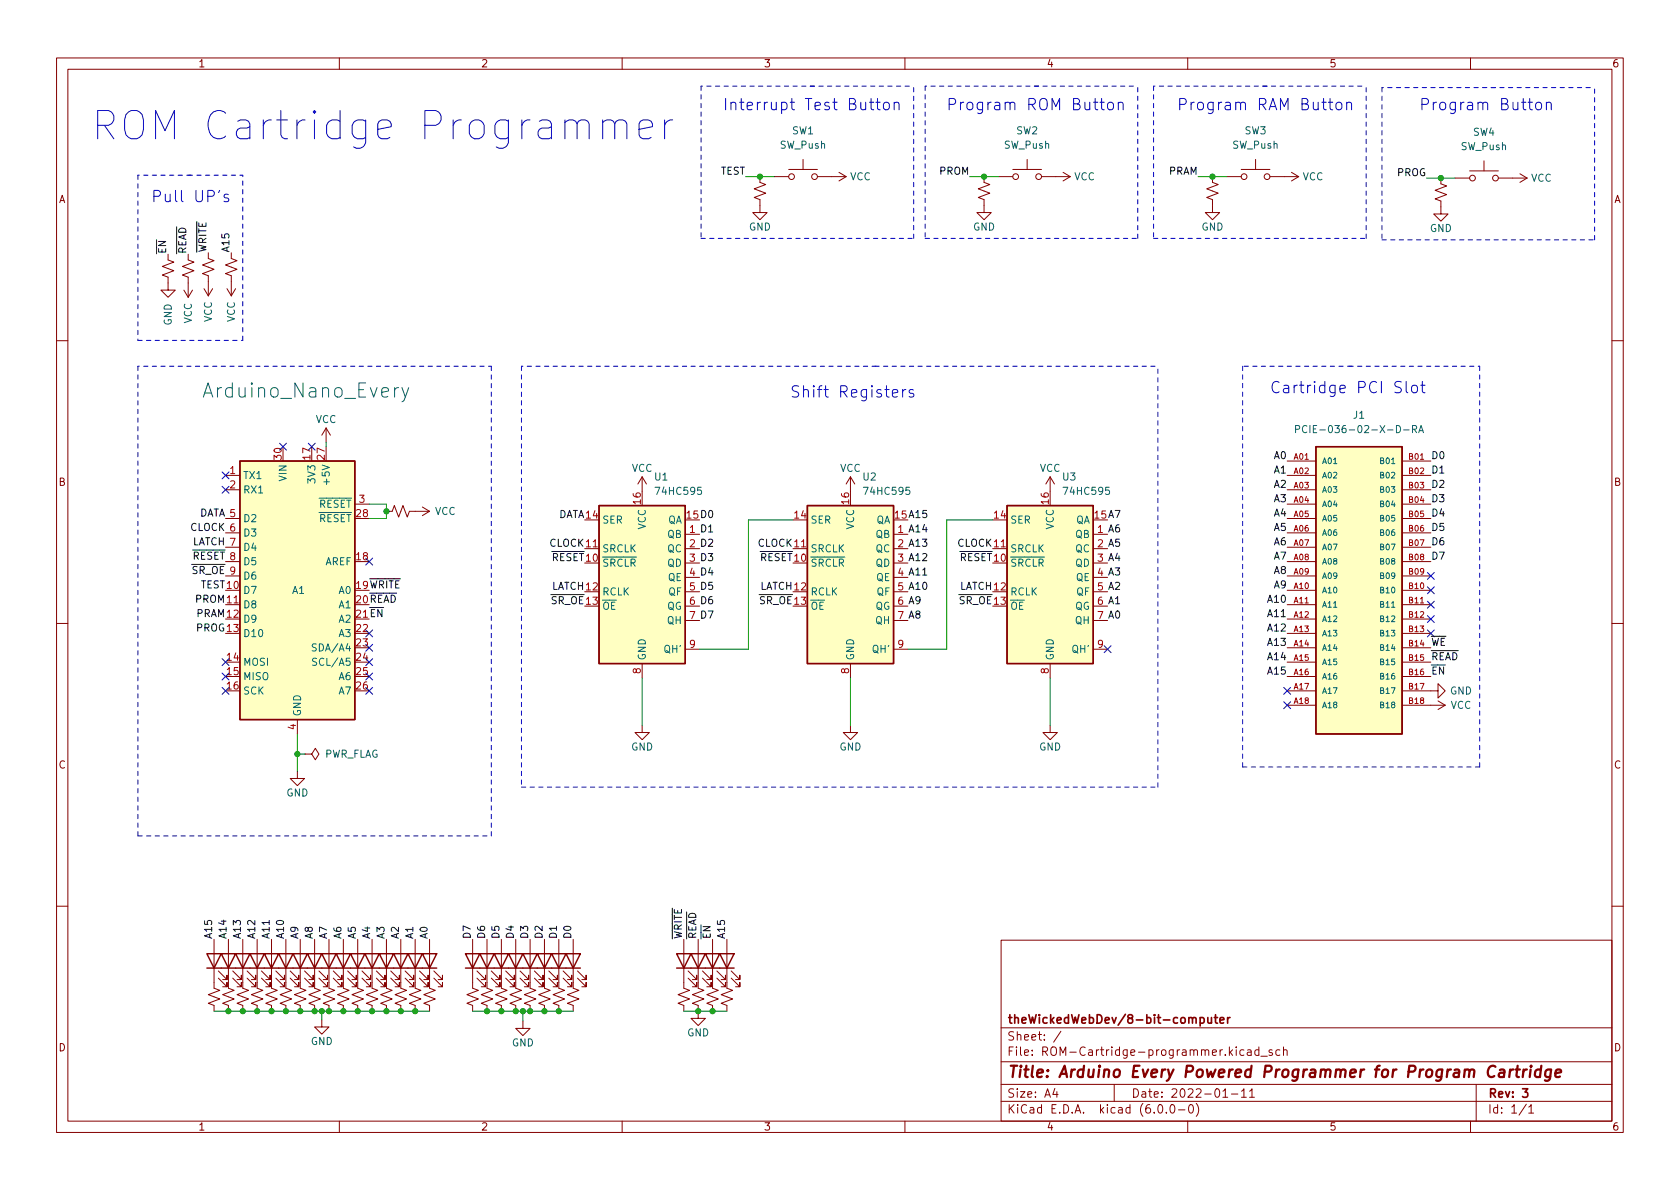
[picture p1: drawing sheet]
<svg xmlns="http://www.w3.org/2000/svg" width="297mm" height="210mm" viewBox="0 0 297 210" stroke-linecap="round" stroke-linejoin="round" font-family="sans-serif">
<g fill="none" stroke="#840000" stroke-width=".18">
<path d="M10 10.2h277v190.1h-277zM12 12.2h273v186.1h-273zM60 10.2v2M110 10.2v2M160 10.2v2M210 10.2v2M260 10.2v2M134.4 31.2v1.1l1 .3-2.1 .8 2.1 .8-2.1 .7 1.1 .4v2.3h1.2l-1.2 1.3-1.3-1.3h1.3M136.9 31.2h2.5M139.4 30h5.1M142 28.2v1.8M144.5 31.2h5.1"/>
<path d="M148.3 30.5l1.3 .7M149.6 31.2l-1.3 .8M174 31.2v1.1l1 .3-2 .8 2 .8-2 .7 1 .4v2.3h1.3l-1.3 1.3-1.3-1.3h1.3M176.5 31.2h2.6M179.1 30h5M181.6 28.2v1.8M184.1 31.2h5.1M188 30.5l1.2 .7M189.2 31.2l-1.2 .8M214.4 31.2v1.1l1 .3-2 .8 2 .8-2 .7 1 .4v2.3h1.2l-1.2 1.3-1.3-1.3h1.3M216.9 31.2h2.6M219.5 30h5"/>
<path d="M222 28.2v1.8M224.5 31.2h5.1M228.3 30.5l1.3 .7M229.6 31.2l-1.3 .8M254.8 31.5v1l1 .4-2.1 .7 2.1 .8-2.1 .8 1.1 .4v2.2h1.2l-1.2 1.3-1.3-1.3h1.3M257.3 31.5h2.5M259.8 30.2h5.1M262.4 28.4v1.8M264.9 31.5h5.1M268.7 30.7l1.3 .8M270 31.5l-1.3 .8M29.7 45v1l1 .3-2 .8 2 .8-2 .7 1 .4v2.3h1.3l-1.3 1.3-1.3-1.3h1.3"/>
<path d="M32.5 51.3l.8 1.3M33.3 45v1l1 .3-2 .8 2 .8-2 .7 1 .4v3.6M34 51.3l-.7 1.3M36.1 51l.7 1.3M36.8 44.7v1l1 .4-2 .8 2 .7-2 .8 1 .4v3.5M37.6 51l-.8 1.3M40.1 51l.8 1.3M40.9 44.7v1l1 .4-2 .8 2 .7-2 .8 1 .4v3.5M41.7 51l-.8 1.3M10 60.2h2M57.7 75.7l-.8 1.3M57.7 75.7v2.5"/>
<path d="M57.7 75.7l.7 1.3M285 60.2h2M39.9 84.1h2.5M39.9 86.6h2.5M39.9 91.7h2.5M39.9 94.2h2.5M39.9 96.8h2.5M39.9 99.3h2.5M62.7 89.1h2.6M68.3 90.4h1l.4-1 .8 2 .7-2 .8 2 .4-1h3.5M74.7 89.7l1.2 .7M75.9 90.4l-1.2 .8"/>
<path d="M103.4 97h2.5M113.5 84.3l-.7 1.3M113.5 84.3v2.6M113.5 84.3l.8 1.3M121.2 94.5h2.5M121.2 97h2.5M121.2 99.6h2.5M140.2 97h2.5M150.4 84.3l-.8 1.3M150.4 84.3v2.6M150.4 84.3l.7 1.3M158 94.5h2.5"/>
<path d="M158 97h2.5M158 99.6h2.5M175.5 97h2.6M185.7 84.3l-.8 1.3M185.7 84.3v2.6M185.7 84.3l.7 1.3M193.3 94.5h2.5M193.3 97h2.5M193.3 99.6h2.5M227.6 84.1h5.1M227.6 86.6h5.1M227.6 89.1h5.1"/>
<path d="M227.6 91.7h5.1M227.6 94.2h5.1M227.6 96.8h5.1M227.6 99.3h5.1M227.6 81.5h5.1M247.9 84.1h5.1M247.9 86.6h5.1M247.9 89.1h5.1M247.9 91.7h5.1M247.9 94.2h5.1M247.9 96.8h5.1M247.9 99.3h5.1"/>
<path d="M247.9 81.5h5.1M10 110.2h2M39.9 106.9h2.5M39.9 101.8h2.5M113.5 117.3v2.6M121.2 102.1h2.5M121.2 104.6h2.5M121.2 107.2h2.5M121.2 109.7h2.5M121.2 114.8h2.5M150.4 117.3v2.6M158 102.1h2.5"/>
<path d="M158 104.6h2.5M158 107.2h2.5M158 109.7h2.5M158 114.8h2.5M185.7 117.3v2.6M193.3 102.1h2.5M193.3 104.6h2.5M193.3 107.2h2.5M193.3 109.7h2.5M193.3 114.8h2.5M227.6 106.9h5.1M227.6 101.8h5.1"/>
<path d="M227.6 104.4h5.1M227.6 109.5h5.1M227.6 112h5.1M227.6 114.5h5.1M227.6 117.1h5.1M227.6 119.6h5.1M247.9 106.9h5.1M247.9 101.8h5.1M247.9 104.4h5.1M247.9 109.5h5.1M247.9 112h5.1M247.9 114.5h5.1"/>
<path d="M247.9 117.1h5.1M247.9 119.6h5.1M285 110.2h2M52.6 136.4v1.3h1.2l-1.2 1.2-1.3-1.2h1.3M52.6 127.2v2.6M53.8 133.3h1.3l.7-1 .6 1-.6 1.1-.7-1.1M53.8 133.3h.1M113.5 128.3v1.2h1.3l-1.3 1.3-1.2-1.3h1.2M150.4 128.3v1.2h1.2l-1.2 1.3-1.3-1.3h1.3M185.7 128.3v1.2h1.2l-1.2 1.3-1.3-1.3h1.3M227.6 124.7h5.1M227.6 122.2h5.1"/>
<path d="M247.9 122.2h6.4v-1.3l1.2 1.3-1.2 1.2v-1.2M247.9 124.7h7.6M254.3 123.9l1.2 .8M255.5 124.7l-1.2 .8M10 160.2h2M37.8 166.1v8.6l1.1 .4-2.1 .8 2.1 .8-2.1 .7 1 .4v1M38.6 173l1.5 1.5v-.8v.8h-.7M38.6 171.7l1.5 1.5v-.7v.7h-.7M40.4 166.1v8.6l1 .4-2 .8 2 .8-2 .7 1 .4v1M41.1 173l1.6 1.5v-.8v.8h-.8M41.1 171.7l1.6 1.5v-.7v.7h-.8M42.9 166.1v8.6l1 .4-2 .8 2 .8-2 .7 1 .4v1"/>
<path d="M43.7 173l1.5 1.5v-.8v.8h-.8M43.7 171.7l1.5 1.5v-.7v.7h-.8M45.5 166.1v8.6l1 .4-2.1 .8 2.1 .8-2.1 .7 1.1 .4v1M46.2 173l1.6 1.5v-.8v.8h-.8M46.2 171.7l1.6 1.5v-.7v.7h-.8M48 166.1v8.6l1 .4-2 .8 2 .8-2 .7 1 .4v1M48.8 173l1.5 1.5v-.8v.8h-.8M48.8 171.7l1.5 1.5v-.7v.7h-.8M50.5 166.1v8.6l1.1 .4-2.1 .8 2.1 .8-2.1 .7 1 .4v1M51.3 173l1.5 1.5v-.8v.8h-.7M51.3 171.7l1.5 1.5v-.7v.7h-.7M53.1 166.1v8.6l1 .4-2 .8 2 .8-2 .7 1 .4v1"/>
<path d="M53.8 173l1.6 1.5v-.8v.8h-.8M53.8 171.7l1.6 1.5v-.7v.7h-.8M55.6 166.1v8.6l1 .4-2 .8 2 .8-2 .7 1 .4v1M56.4 173l1.5 1.5v-.8v.8h-.8M56.4 171.7l1.5 1.5v-.7v.7h-.8M58.2 166.1v8.6l1 .4-2.1 .8 2.1 .8-2.1 .7 1.1 .4v1M58.9 173l1.6 1.5v-.8v.8h-.8M58.9 171.7l1.6 1.5v-.7v.7h-.8M60.7 166.1v8.6l1 .4-2 .8 2 .8-2 .7 1 .4v1M61.5 173l1.5 1.5v-.8v.8h-.8M61.5 171.7l1.5 1.5v-.7v.7h-.8M63.2 166.1v8.6l1.1 .4-2.1 .8 2.1 .8-2.1 .7 1 .4v1"/>
<path d="M64 173l1.5 1.5v-.8v.8h-.7M64 171.7l1.5 1.5v-.7v.7h-.7M65.8 166.1v8.6l1 .4-2 .8 2 .8-2 .7 1 .4v1M66.5 173l1.6 1.5v-.8v.8h-.8M66.5 171.7l1.6 1.5v-.7v.7h-.8M68.3 166.1v8.6l1 .4-2 .8 2 .8-2 .7 1 .4v1M69.1 173l1.5 1.5v-.8v.8h-.8M69.1 171.7l1.5 1.5v-.7v.7h-.8M70.9 166.1v8.6l1 .4-2.1 .8 2.1 .8-2.1 .7 1.1 .4v1M71.6 173l1.6 1.5v-.8v.8h-.8M71.6 171.7l1.6 1.5v-.7v.7h-.8M73.4 166.1v8.6l1 .4-2 .8 2 .8-2 .7 1 .4v1"/>
<path d="M74.2 173l1.5 1.5v-.8v.8h-.8M74.2 171.7l1.5 1.5v-.7v.7h-.8M75.9 166.1v8.6l1.1 .4-2.1 .8 2.1 .8-2.1 .7 1 .4v1M76.7 173l1.5 1.5v-.8v.8h-.7M76.7 171.7l1.5 1.5v-.7v.7h-.7M83.6 166.1v8.6l1 .4-2.1 .8 2.1 .8-2.1 .7 1.1 .4v1M84.3 173l1.6 1.5v-.8v.8h-.8M84.3 171.7l1.6 1.5v-.7v.7h-.8M86.1 166.1v8.6l1 .4-2 .8 2 .8-2 .7 1 .4v1M86.9 173l1.5 1.5v-.8v.8h-.8M86.9 171.7l1.5 1.5v-.7v.7h-.8M88.6 166.1v8.6l1.1 .4-2.1 .8 2.1 .8-2.1 .7 1 .4v1"/>
<path d="M89.4 173l1.5 1.5v-.8v.8h-.7M89.4 171.7l1.5 1.5v-.7v.7h-.7M91.2 166.1v8.6l1 .4-2 .8 2 .8-2 .7 1 .4v1M91.9 173l1.6 1.5v-.8v.8h-.8M91.9 171.7l1.6 1.5v-.7v.7h-.8M93.7 166.1v8.6l1 .4-2 .8 2 .8-2 .7 1 .4v1M94.5 173l1.5 1.5v-.8v.8h-.8M94.5 171.7l1.5 1.5v-.7v.7h-.8M96.3 166.1v8.6l1 .4-2.1 .8 2.1 .8-2.1 .7 1.1 .4v1M97 173l1.6 1.5v-.8v.8h-.8M97 171.7l1.6 1.5v-.7v.7h-.8M98.8 166.1v8.6l1 .4-2 .8 2 .8-2 .7 1 .4v1"/>
<path d="M99.6 173l1.5 1.5v-.8v.8h-.8M99.6 171.7l1.5 1.5v-.7v.7h-.8M101.3 166.1v8.6l1.1 .4-2.1 .8 2.1 .8-2.1 .7 1 .4v1M102.1 173l1.5 1.5v-.8v.8h-.7M102.1 171.7l1.5 1.5v-.7v.7h-.7M120.9 166.1v8.6l1 .4-2 .8 2 .8-2 .7 1 .4v1M121.7 173l1.5 1.5v-.8v.8h-.8M121.7 171.7l1.5 1.5v-.7v.7h-.8M123.4 166.1v8.6l1.1 .4-2.1 .8 2.1 .8-2.1 .7 1 .4v2.3h1.3l-1.3 1.3-1.2-1.3h1.2M124.2 173l1.5 1.5v-.8v.8h-.7M124.2 171.7l1.5 1.5v-.7v.7h-.7M126 166.1v8.6l1 .4-2 .8 2 .8-2 .7 1 .4v1"/>
<path d="M126.7 173l1.6 1.5v-.8v.8h-.8M126.7 171.7l1.6 1.5v-.7v.7h-.8M128.5 166.1v8.6l1 .4-2 .8 2 .8-2 .7 1 .4v1M129.3 173l1.5 1.5v-.8v.8h-.8M129.3 171.7l1.5 1.5v-.7v.7h-.8M177 166.3h108v32h-108zM285 160.2h2M56.9 180.3v1.3h1.3l-1.3 1.3-1.3-1.3h1.3M60 198.3v2M92.5 180.6v1.3h1.2l-1.2 1.2-1.3-1.2h1.3M110 198.3v2M160 198.3v2"/>
<path d="M177 194.8h108M177 191.8h108M177 187.8h108M177 181.8h108M186.5 192.5l-.4 1h1M186.9 193v1M187.6 182.4l-1.3 1.9M197 191.8v3M204.9 195.4l.2-.1a.81 .81 0 0 1 .6 .7 .81 .81 0 0 1-.3 .8h-.2a.81 .81 0 0 1-.6-.6 .81 .81 0 0 1 .3-.8zM206.2 196.7v.1M207.1 195.4l.1-.1a.81 .81 0 0 1 .6 .7 .81 .81 0 0 1-.3 .8h-.1a.81 .81 0 0 1-.6-.6 .81 .81 0 0 1 .3-.8zM208.4 196.3h1.1"/>
<path d="M210 198.3v2M210.4 195.4l.1-.1a.81 .81 0 0 1 .6 .7 .81 .81 0 0 1-.3 .8h-.2a.81 .81 0 0 1-.5-.6 .81 .81 0 0 1 .3-.8zM211.5 195.1a1.72 1.72 0 0 1 0 2.3M216.2 193l.4-.5v1.5M216.2 194h.9M217.7 193.5h1.2M219.5 193l.4-.5v1.5M219.5 194h.9M219.9 185.7l-.4-.1-.3 .3v.4l.2 .3h.5M220.6 185.7h.5l.1 .9M220.9 193l.5-.5v1.5M220.9 194h.9"/>
<path d="M221.2 186l-.5 .1a.29 .29 0 0 0-.2 .2 .29 .29 0 0 0 .2 .3h.5M222.6 185.7l-.5-.1-.2 .3v.4l.1 .3h.6M222.6 185.1v1.5M222.9 186.8h1.2M224.9 185.7l-.3-.1-.2 .2v.3l.5 .1v.4h-.5M226.3 185.7l-.4-.1-.3 .3v.4l.1 .3h.6M226.9 185.8l.2-.2 .4 .1 .1 .9M226.9 185.1v1.5M260 198.3v2M261 191.8v6.5M269.9 195.3l-1.3 1.9M270.3 195.8l.4-.5v1.5"/>
<path d="M270.3 196.8h.9"/>
<circle cx="140" cy="31.2" r=".51"/>
<circle cx="144" cy="31.2" r=".51"/>
<circle cx="179.6" cy="31.2" r=".51"/>
<circle cx="183.6" cy="31.2" r=".51"/>
<circle cx="220" cy="31.2" r=".51"/>
<circle cx="224" cy="31.2" r=".51"/>
<circle cx="260.3" cy="31.5" r=".51"/>
<circle cx="264.4" cy="31.5" r=".51"/>
</g>
<path d="M213.6 179.9v1h.4l.2-.1M214.2 179.9v1M214.7 179.9h.6M214.9 179.4v1.3l.4 .2M217.1 179.9v1M217.5 179.9l-.3 .1-.1 .2M212.2 180l.4-.1 .3 .3v.4l-.1 .3h-.6M215.7 180.4l.7-.1-.1-.3-.4-.1-.2 .2 .1 .8h.5M269.2 192.5h.9l-.5 .6 .5 .1v.7l-.3 .1h-.4l-.2-.1" fill="none" stroke="#840000" stroke-width=".3"/>
<g fill="none" stroke="#840000" stroke-width=".4">
<path d="M265.2 189.2l.2-.1 .6 .1-.1 1.3M266 189.6l-.7 .1a.4 .4 0 0 0-.3 .3 .4 .4 0 0 0 .2 .5l.7-.1M267 189.1l-.2 1.4M267.6 189.1l-.4 .1-.2 .3M268 189.1h.7M268.3 188.5l-.2 1.7 .1 .2 .4 .1M269.4 189.1l-.2 1.4M270 189.1l-.4 .1-.3 .3M270.6 189.1l-.1 1.4M270.7 188.5l-.1 .1 .1 .1 .1-.1-.1-.1v.2M272.4 189.2a.66 .66 0 0 0-1 .3v.6l.1 .3 .2 .1 .6-.1M272.5 188.5l-.2 2"/>
<path d="M274.2 189.2a.66 .66 0 0 0-.9 .3l-.1 .6 .1 .3 .2 .1 .6-.1M274.3 189.1l-.3 1.6a.6 .6 0 0 1-.8 .3M275 189.8l1-.2v-.4l-.2-.1-.6 .1-.2 1 .2 .3 .6-.1"/>
</g>
<g fill="none" stroke="#840000" stroke-width=".25">
<path d="M232.7 79h15.2v50.8h-15.2zM42.4 81.5h20.3v45.7h-20.3zM105.9 89.4h15.3v27.9h-15.3zM142.7 89.4h15.3v27.9h-15.3zM178.1 89.4h15.2v27.9h-15.2zM36.6 168.7h2.5l-1.3 2.5zM36.6 171.2h40.6M39.1 168.7h2.6l-1.3 2.5zM41.7 168.7h2.5l-1.3 2.5zM44.2 168.7h2.5l-1.2 2.5zM46.7 168.7h2.6l-1.3 2.5zM49.3 168.7h2.5l-1.3 2.5z"/>
<path d="M51.8 168.7h2.6l-1.3 2.5zM54.4 168.7h2.5l-1.3 2.5zM56.9 168.7h2.5l-1.2 2.5zM59.4 168.7h2.6l-1.3 2.5zM62 168.7h2.5l-1.3 2.5zM64.5 168.7h2.6l-1.3 2.5zM67.1 168.7h2.5l-1.3 2.5zM69.6 168.7h2.5l-1.2 2.5zM72.1 168.7h2.6l-1.3 2.5zM74.7 168.7h2.5l-1.3 2.5zM82.3 168.7h2.5l-1.2 2.5zM82.3 171.2h20.3"/>
<path d="M84.8 168.7h2.6l-1.3 2.5zM87.4 168.7h2.5l-1.3 2.5zM89.9 168.7h2.6l-1.3 2.5zM92.5 168.7h2.5l-1.3 2.5zM95 168.7h2.5l-1.2 2.5zM97.5 168.7h2.6l-1.3 2.5zM100.1 168.7h2.5l-1.3 2.5zM119.6 168.7h2.6l-1.3 2.5zM119.6 171.2h10.2M122.2 168.7h2.5l-1.3 2.5zM124.7 168.7h2.6l-1.3 2.5zM127.3 168.7h2.5l-1.3 2.5z"/>
</g>
<g fill="#ffffc2" stroke="#ffffc2" stroke-width=".18">
<path d="M42.4 81.5h20.3v45.7h-20.3z"/>
<path d="M232.7 79h15.2v50.8h-15.2z"/>
<path d="M178.1 89.4h15.2v27.9h-15.2z"/>
<path d="M142.7 89.4h15.3v27.9h-15.3z"/>
<path d="M105.9 89.4h15.3v27.9h-15.3z"/>
</g>
<path d="M71.1 68.5l.6 1.7M72.3 68.5l-.9 2.3-.3 .2M229.1 75.9l.6-.1 .1-.1-.1-.3-.6-.2v1.3M231.1 75.4a.6 .6 0 0 0-.9 .4 .6 .6 0 0 0 .6 .7l.3-.1M249.7 75.9l.7-.1 .1-.1-.1-.3-.7-.2v1.3M250.1 75.9l.4 .6M250.8 76.5l.5-1.3 .4 1.3M251 76.2h.6M55.9 113.9h-.5l-.1 .1v.3l.5 .3 .1 .3-.2 .2h-.5M56 116.5l-.5-.1-.2 .1v.4l.6 .2 .1 .3-.3 .3-.4-.1" fill="none" stroke="#006464" stroke-width=".18"/>
<g fill="none" stroke="#0000c2" stroke-width=".18">
<path d="M128.3 17.4v2M129.2 18.3a.5 .5 0 0 1 .9 .1v1M129.2 18.1v1.3M130.8 18.1h.7M131.1 17.4v1.7l.1 .2 .3 .1M158.1 18.3a.5 .5 0 0 1 .9 .1v1M158.1 18.1v1.3M167.8 18.5h.8a.54 .54 0 0 0 .4-.6 .54 .54 0 0 0-.4-.5h-.8v2M169.8 18.1v1.3M170.4 18.1a.51 .51 0 0 0-.6 .4M197.7 18.3a.5 .5 0 0 1 .9 .1v1M208.6 18.5h.8a.54 .54 0 0 0 .4-.6 .54 .54 0 0 0-.4-.5h-.8v2"/>
<path d="M238.1 18.3a.5 .5 0 0 1 .9 .1v1M251.4 18.5h.8a.54 .54 0 0 0 .4-.6 .54 .54 0 0 0-.4-.5h-.8v2M273.4 18.3a.5 .5 0 0 1 .9 .1v1M38.8 33.7l-.1 .4M40.4 34.4l-.5-.1-.3 .3 .1 .3 .7 .2 .1 .2-.1 .3-.2 .1-.6-.1M106.6 21.7a1.24 1.24 0 0 1 2.1 .2v2.6M106.6 21.2v3.3M108.7 21.9l.2-.5 .5-.2h.7l.5 .2 .2 .5v2.6M113 22.9l2.4-.5v-.5l-.3-.5-.5-.2h-.9l-.5 .2-.2 .5v1.9l.2 .5 .5 .2h.9l.5-.2M117.5 21.2v3.3M118.9 21.2a1.28 1.28 0 0 0-1.4 1M141.2 68.3l-.7-.1a.49 .49 0 0 0-.4 .5 .49 .49 0 0 0 .4 .5 .73 .73 0 0 1 .7 .4 .51 .51 0 0 1-.4 .6l-.7-.1"/>
<path d="M161.5 69l-.5-.1-.3 .3 .1 .3 .7 .1 .1 .2-.1 .3-.2 .1-.6-.1M226.1 67.6a.8 .8 0 0 0-.9 0 .8 .8 0 0 0-.3 1 .75 .75 0 0 0 .4 .8 .75 .75 0 0 0 .8-.1M227 68.2l.2-.1 .6 .1 .1 1.3M227.9 68.6l-.7 .1a.39 .39 0 0 0-.3 .4 .39 .39 0 0 0 .3 .4l.7-.1M251.2 68.1h.8M251.5 67.5v1.7l.1 .2 .4 .1"/>
</g>
<g fill="none" stroke="#0000c2" stroke-width=".18" stroke-dasharray=".8 .8">
<path d="M124 15.2v27M143.3 15.2h18.2M144 15.2h-20M163.6 15.2v27M182.9 15.2h18.3M183.6 15.2h-20M204 15.2v27M223.3 15.2h18.3M224 15.2h-20M244.3 15.5v26.9M263.7 15.5h18.2M264.4 15.5h-20.1"/>
<path d="M24.4 31v29.2M33.3 31h9.6M33.8 31h-9.4M124 42.2h37.5M161.5 42.2v-27M163.6 42.2h37.6M201.2 42.2v-27M204 42.2h37.6M241.6 42.2v-27M244.3 42.4h37.6M281.9 42.4v-26.9M24.4 60.2h18.5"/>
<path d="M24.4 64.8v83M42.9 60.2v-29.2M55.9 64.8h31M56.6 64.8h-32.2M92.2 64.8v74.4M154.7 64.8h50M154.9 64.8h-62.7M219.7 64.8v70.8M238.5 64.8h23.1M239 64.8h-19.3M92.2 139.2h112.5M204.7 139.2v-74.4"/>
<path d="M219.7 135.6h41.9M261.6 135.6v-70.8M24.4 147.8h62.5M86.9 147.8v-83"/>
</g>
<g fill="none" stroke="#009600" stroke-width=".18">
<path d="M131.8 31.2h5.1M171.4 31.2h5.1M211.8 31.2h5.1M252.2 31.5h5.1M57.7 78.2v.8M65.3 89.1h3v2.6h-3M140.2 91.9h-7.9v22.9h-8.6M175.5 91.9h-8.1v22.9h-6.9M113.5 119.9v8.4M150.4 119.9v8.4M185.7 119.9v8.4M52.6 129.8v6.6"/>
<path d="M52.6 133.3h1.2M37.8 178.8h38.1M56.9 178.8v1.5M83.6 178.8h17.7M92.5 178.8v1.8M120.9 178.8h7.6"/>
</g>
<g fill="none" stroke="#000084" stroke-width=".18">
<path d="M49.4 78.4l1.2 1.2M50.6 78.4l-1.2 1.2M54.5 78.4l1.2 1.2M55.7 78.4l-1.2 1.2M39.3 86l1.2 1.2M39.3 83.5l1.2 1.2M40.5 86l-1.2 1.2M40.5 83.5l-1.2 1.2M64.7 98.7l1.2 1.2M65.9 98.7l-1.2 1.2M39.3 116.5l1.2 1.2M39.3 119l1.2 1.2"/>
<path d="M40.5 116.5l-1.2 1.2M40.5 119l-1.2 1.2M64.7 119l1.2 1.2M64.7 116.5l1.2 1.2M64.7 113.9l1.2 1.3M64.7 111.4l1.2 1.2M65.9 119l-1.2 1.2M65.9 116.5l-1.2 1.2M65.9 113.9l-1.2 1.3M65.9 111.4l-1.2 1.2M195.2 114.2l1.2 1.2M196.4 114.2l-1.2 1.2"/>
<path d="M252.4 106.3l1.2 1.2M252.4 111.4l1.2 1.2M252.4 108.9l1.2 1.2M252.4 103.8l1.2 1.2M252.4 101.2l1.2 1.3M253.6 106.3l-1.2 1.2M253.6 111.4l-1.2 1.2M253.6 108.9l-1.2 1.2M253.6 103.8l-1.2 1.2M253.6 101.2l-1.2 1.3M39.3 121.6l1.2 1.2M40.5 121.6l-1.2 1.2"/>
<path d="M64.7 121.6l1.2 1.2M65.9 121.6l-1.2 1.2M227 121.6l1.2 1.2M227 124.1l1.2 1.2M228.2 121.6l-1.2 1.2M228.2 124.1l-1.2 1.2"/>
</g>
<g fill="#009600" stroke="#009600" stroke-width=".18">
<circle cx="134.4" cy="31.2" r=".46"/>
<circle cx="174" cy="31.2" r=".46"/>
<circle cx="214.4" cy="31.2" r=".46"/>
<circle cx="254.8" cy="31.5" r=".46"/>
<circle cx="93.7" cy="178.8" r=".46"/>
<circle cx="92.5" cy="178.8" r=".46"/>
<circle cx="91.2" cy="178.8" r=".46"/>
<circle cx="73.4" cy="178.8" r=".46"/>
<circle cx="88.6" cy="178.8" r=".46"/>
<circle cx="86.1" cy="178.8" r=".46"/>
<circle cx="98.8" cy="178.8" r=".46"/>
<circle cx="123.4" cy="178.8" r=".46"/>
<circle cx="96.3" cy="178.8" r=".46"/>
<circle cx="126" cy="178.8" r=".46"/>
<circle cx="65.8" cy="178.8" r=".46"/>
<circle cx="68.3" cy="178.8" r=".46"/>
<circle cx="60.7" cy="178.8" r=".46"/>
<circle cx="63.2" cy="178.8" r=".46"/>
<circle cx="70.9" cy="178.8" r=".46"/>
<circle cx="52.6" cy="133.3" r=".46"/>
<circle cx="68.3" cy="90.4" r=".46"/>
<circle cx="55.6" cy="178.8" r=".46"/>
<circle cx="53.1" cy="178.8" r=".46"/>
<circle cx="56.9" cy="178.8" r=".46"/>
<circle cx="48" cy="178.8" r=".46"/>
<circle cx="45.5" cy="178.8" r=".46"/>
<circle cx="42.9" cy="178.8" r=".46"/>
<circle cx="40.4" cy="178.8" r=".46"/>
<circle cx="58.2" cy="178.8" r=".46"/>
<circle cx="50.5" cy="178.8" r=".46"/>
</g>
<text font-size="7" fill="#0000c2" x="16" y="24.8">ROM Cartridge Programmer</text>
<text font-size="3.5" fill="#006464" x="36.5" y="70.3">Arduino_Nano_Every</text>
<g font-size="2.8" fill="#0000c2">
<text x="131.8" y="19.5">Interrupt Test Button</text>
<text x="170.7" y="19.5">Program ROM Button</text>
<text x="211.2" y="19.5">Program RAM Button</text>
<text x="253.6" y="19.5">Program Button</text>
<text x="26.7" y="35.8">Pull UP's</text>
<text x="142.4" y="70.3">Shift Registers</text>
<text x="228.4" y="69.5">Cartridge PCI Slot</text>
</g>
<text font-size="2.8" fill="#840000" x="178" y="190.6">Title: Arduino Every Powered Programmer for Program Cartridge</text>
<g font-size="2.1" fill="#840000">
<text x="178" y="184">Sheet: /</text>
<text x="178" y="181">theWickedWebDev/8-bit-computer</text>
<text x="178" y="186.7">File: ROM-Cartridge-programmer.kicad_sch</text>
<text x="178" y="196.9">KiCad E.D.A. kicad (6.0.0-0)</text>
<text x="178" y="194.1">Size: A4</text>
<text x="200" y="194.1">Date: 2022-01-11</text>
<text x="263" y="194.1">Rev: 3</text>
<text x="263" y="196.9">Id: 1/1</text>
</g>
<g font-size="1.8" fill="#840000">
<text x="35" y="11.9">1</text>
<text x="85" y="11.9">2</text>
<text x="135" y="11.9">3</text>
<text x="185" y="11.9">4</text>
<text x="235" y="11.9">5</text>
<text x="285" y="11.9">6</text>
<text x="10.3" y="35.9">A</text>
<text x="285.3" y="35.9">A</text>
<text x="10.3" y="85.9">B</text>
<text x="285.3" y="85.9">B</text>
<text x="10.3" y="135.9">C</text>
<text x="285.3" y="135.9">C</text>
<text x="10.3" y="185.9">D</text>
<text x="285.3" y="185.9">D</text>
<text x="35" y="199.9">1</text>
<text x="85" y="199.9">2</text>
<text x="135" y="199.9">3</text>
<text x="185" y="199.9">4</text>
<text x="235" y="199.9">5</text>
<text x="285" y="199.9">6</text>
</g>
<g font-size="1.8" fill="#006464">
<text x="140.1" y="23.7">SW1</text>
<text x="179.7" y="23.7">SW2</text>
<text x="220.1" y="23.7">SW3</text>
<text x="260.5" y="24">SW4</text>
<text x="137.9" y="26.3">SW_Push</text>
<text x="177.5" y="26.3">SW_Push</text>
<text x="217.9" y="26.3">SW_Push</text>
<text x="258.3" y="26.5">SW_Push</text>
<text x="150.3" y="31.9">VCC</text>
<text x="189.9" y="31.9">VCC</text>
<text x="230.3" y="31.9">VCC</text>
<text x="270.7" y="32.1">VCC</text>
<text x="132.4" y="40.8">GND</text>
<text x="172" y="40.8">GND</text>
<text x="212.4" y="40.8">GND</text>
<text x="252.8" y="41">GND</text>
<text x="30.4" y="57.6" transform="rotate(-90 30.4 57.6)">GND</text>
<text x="33.9" y="57.2" transform="rotate(-90 33.9 57.2)">VCC</text>
<text x="37.5" y="57" transform="rotate(-90 37.5 57)">VCC</text>
<text x="41.5" y="57" transform="rotate(-90 41.5 57)">VCC</text>
<text x="55.8" y="74.8">VCC</text>
<text x="231.8" y="76.6">PCIE-036-02-X-D-RA</text>
<text x="239.3" y="74">J1</text>
<text x="111.7" y="83.4">VCC</text>
<text x="148.5" y="83.4">VCC</text>
<text x="183.8" y="83.4">VCC</text>
<text x="42.9" y="84.7">TX1</text>
<text x="42.9" y="87.2">RX1</text>
<text x="50.7" y="85" transform="rotate(-90 50.7 85)">VIN</text>
<text x="55" y="89.8">~{RESET}</text>
<text x="55.8" y="85.2" transform="rotate(-90 55.8 85.2)">3V3</text>
<text x="58.3" y="85.2" transform="rotate(-90 58.3 85.2)">+5V</text>
<text x="115.8" y="85">U1</text>
<text x="116.2" y="87.5">74HC595</text>
<text x="152.6" y="85">U2</text>
<text x="153.1" y="87.5">74HC595</text>
<text x="187.9" y="85">U3</text>
<text x="188.4" y="87.5">74HC595</text>
<text x="42.9" y="92.3">D2</text>
<text x="42.9" y="94.9">D3</text>
<text x="55" y="92.3">~{RESET}</text>
<text x="76.9" y="91.1">VCC</text>
<text x="106.4" y="92.6">SER</text>
<text x="114.2" y="93.6" transform="rotate(-90 114.2 93.6)">VCC</text>
<text x="118" y="95.1">QB</text>
<text x="118" y="92.6">QA</text>
<text x="143.3" y="92.6">SER</text>
<text x="151" y="93.6" transform="rotate(-90 151 93.6)">VCC</text>
<text x="154.8" y="95.1">QB</text>
<text x="154.8" y="92.6">QA</text>
<text x="178.6" y="92.6">SER</text>
<text x="186.3" y="93.6" transform="rotate(-90 186.3 93.6)">VCC</text>
<text x="190.1" y="95.1">QB</text>
<text x="190.1" y="92.6">QA</text>
<text x="42.9" y="97.4">D4</text>
<text x="42.9" y="99.9">D5</text>
<text x="57.4" y="99.9">AREF</text>
<text x="106.4" y="100.2">~{SRCLR}</text>
<text x="106.4" y="97.7">SRCLK</text>
<text x="118" y="97.7">QC</text>
<text x="118" y="100.2">QD</text>
<text x="143.3" y="100.2">~{SRCLR}</text>
<text x="143.3" y="97.7">SRCLK</text>
<text x="154.8" y="97.7">QC</text>
<text x="154.8" y="100.2">QD</text>
<text x="178.6" y="100.2">~{SRCLR}</text>
<text x="178.6" y="97.7">SRCLK</text>
<text x="190.1" y="97.7">QC</text>
<text x="190.1" y="100.2">QD</text>
<text x="42.9" y="105">D7</text>
<text x="42.9" y="107.6">D8</text>
<text x="42.9" y="102.5">D6</text>
<text x="51.7" y="105">A1</text>
<text x="60" y="105">A0</text>
<text x="60" y="107.6">A1</text>
<text x="106.4" y="105.3">RCLK</text>
<text x="106.4" y="107.8">~{OE}</text>
<text x="117.9" y="107.8">QG</text>
<text x="118.1" y="102.7">QE</text>
<text x="118.2" y="105.3">QF</text>
<text x="143.3" y="105.3">RCLK</text>
<text x="143.3" y="107.8">~{OE}</text>
<text x="154.7" y="107.8">QG</text>
<text x="154.9" y="102.7">QE</text>
<text x="155" y="105.3">QF</text>
<text x="178.6" y="105.3">RCLK</text>
<text x="178.6" y="107.8">~{OE}</text>
<text x="190" y="107.8">QG</text>
<text x="190.2" y="102.7">QE</text>
<text x="190.3" y="105.3">QF</text>
<text x="42.9" y="110.1">D9</text>
<text x="42.9" y="112.6">D10</text>
<text x="60" y="110.1">A2</text>
<text x="60" y="112.6">A3</text>
<text x="118" y="110.4">QH</text>
<text x="154.8" y="110.4">QH</text>
<text x="190.1" y="110.4">QH</text>
<text x="42.9" y="117.7">MOSI</text>
<text x="55.7" y="115.2">SDA/A4</text>
<text x="55.9" y="117.7">SCL/A5</text>
<text x="114.2" y="116.8" transform="rotate(-90 114.2 116.8)">GND</text>
<text x="117.6" y="115.4">QH'</text>
<text x="151" y="116.8" transform="rotate(-90 151 116.8)">GND</text>
<text x="154.4" y="115.4">QH'</text>
<text x="186.3" y="116.8" transform="rotate(-90 186.3 116.8)">GND</text>
<text x="189.7" y="115.4">QH'</text>
<text x="42.9" y="120.3">MISO</text>
<text x="42.9" y="122.8">SCK</text>
<text x="60" y="120.3">A6</text>
<text x="60" y="122.8">A7</text>
<text x="256.4" y="122.8">GND</text>
<text x="256.5" y="125.3">VCC</text>
<text x="53.2" y="126.7" transform="rotate(-90 53.2 126.7)">GND</text>
<text x="57.2" y="134">PWR_FLAG</text>
<text x="111.6" y="132.7">GND</text>
<text x="148.4" y="132.7">GND</text>
<text x="183.7" y="132.7">GND</text>
<text x="50.6" y="140.8">GND</text>
<text x="54.9" y="184.8">GND</text>
<text x="90.5" y="185">GND</text>
<text x="121.5" y="183.3">GND</text>
</g>
<g font-size="1.8" fill="#0f0f0f">
<text x="127.3" y="30.9">TEST</text>
<text x="166.1" y="30.9">PROM</text>
<text x="206.6" y="30.9">PRAM</text>
<text x="247" y="31.1">PROG</text>
<text x="29.4" y="45" transform="rotate(-90 29.4 45)">~{EN}</text>
<text x="32.9" y="45" transform="rotate(-90 32.9 45)">~{READ}</text>
<text x="36.5" y="44.7" transform="rotate(-90 36.5 44.7)">~{WRITE}</text>
<text x="40.5" y="44.7" transform="rotate(-90 40.5 44.7)">A15</text>
<text x="225.3" y="83.7">A1</text>
<text x="225.3" y="81.2">A0</text>
<text x="253" y="81.2">D0</text>
<text x="253" y="83.7">D1</text>
<text x="225.3" y="88.8">A3</text>
<text x="225.3" y="86.3">A2</text>
<text x="253" y="86.3">D2</text>
<text x="253" y="88.8">D3</text>
<text x="33.6" y="93.9">CLOCK 6</text>
<text x="35" y="91.3">DATA 5</text>
<text x="98.5" y="91.6">DATA 14</text>
<text x="121.4" y="91.7">15D0</text>
<text x="121.9" y="94.2">1 D1</text>
<text x="158.3" y="91.7">15A15</text>
<text x="158.8" y="94.2">1 A14</text>
<text x="193.6" y="91.7">15A7</text>
<text x="194.1" y="94.2">1 A6</text>
<text x="225.3" y="91.3">A4</text>
<text x="225.3" y="93.9">A5</text>
<text x="253" y="93.9">D5</text>
<text x="253" y="91.3">D4</text>
<text x="32.5" y="101.5">~{SR_OE}9</text>
<text x="32.6" y="99">~{RESET}8</text>
<text x="33.9" y="96.4">LATCH 7</text>
<text x="96.1" y="99.2">~{RESET}10</text>
<text x="97.1" y="96.7">CLOCK 11</text>
<text x="121.9" y="96.8">2 D2</text>
<text x="121.9" y="99.3">3 D3</text>
<text x="121.9" y="101.8">4 D4</text>
<text x="132.9" y="99.2">~{RESET}10</text>
<text x="133.9" y="96.7">CLOCK 11</text>
<text x="158.8" y="96.8">2 A13</text>
<text x="158.8" y="99.3">3 A12</text>
<text x="158.8" y="101.8">4 A11</text>
<text x="168.2" y="99.2">~{RESET}10</text>
<text x="169.2" y="96.7">CLOCK 11</text>
<text x="194.1" y="96.8">2 A5</text>
<text x="194.1" y="99.3">3 A4</text>
<text x="194.1" y="101.8">4 A3</text>
<text x="225.3" y="99">A7</text>
<text x="225.3" y="101.5">A8</text>
<text x="225.3" y="96.4">A6</text>
<text x="253" y="99">D7</text>
<text x="253" y="96.4">D6</text>
<text x="34.6" y="106.6">PROM11</text>
<text x="35.4" y="104">TEST10</text>
<text x="63" y="104.1">19~{WRITE}</text>
<text x="63" y="106.7">20~{READ}</text>
<text x="96" y="106.8">~{SR_OE}13</text>
<text x="97.4" y="104.3">LATCH 12</text>
<text x="121.9" y="104.4">5 D5</text>
<text x="121.9" y="106.9">6 D6</text>
<text x="132.8" y="106.8">~{SR_OE}13</text>
<text x="134.2" y="104.3">LATCH 12</text>
<text x="158.8" y="104.4">5 A10</text>
<text x="158.8" y="106.9">6 A9</text>
<text x="168.1" y="106.8">~{SR_OE}13</text>
<text x="169.5" y="104.3">LATCH 12</text>
<text x="194.1" y="104.4">5 A2</text>
<text x="194.1" y="106.9">6 A1</text>
<text x="224.3" y="106.6">A10</text>
<text x="225.3" y="104">A9</text>
<text x="34.7" y="111.7">PROG13</text>
<text x="34.7" y="109.1">PRAM 12</text>
<text x="63" y="109.2">21~{EN}</text>
<text x="121.9" y="109.5">7 D7</text>
<text x="158.8" y="109.5">7 A8</text>
<text x="194.1" y="109.5">7 A0</text>
<text x="224.3" y="109.1">A11</text>
<text x="224.3" y="111.7">A12</text>
<text x="224.3" y="114.2">A13</text>
<text x="224.3" y="116.7">A14</text>
<text x="224.3" y="119.3">A15</text>
<text x="253" y="116.7">~{READ}</text>
<text x="253" y="119.3">~{EN}</text>
<text x="253" y="114.2">~{WE}</text>
<text x="37.5" y="166.1" transform="rotate(-90 37.5 166.1)">A15</text>
<text x="40" y="166.1" transform="rotate(-90 40 166.1)">A14</text>
<text x="42.6" y="166.1" transform="rotate(-90 42.6 166.1)">A13</text>
<text x="45.1" y="166.1" transform="rotate(-90 45.1 166.1)">A12</text>
<text x="47.7" y="166.1" transform="rotate(-90 47.7 166.1)">A11</text>
<text x="50.2" y="166.1" transform="rotate(-90 50.2 166.1)">A10</text>
<text x="52.7" y="166.1" transform="rotate(-90 52.7 166.1)">A9</text>
<text x="55.3" y="166.1" transform="rotate(-90 55.3 166.1)">A8</text>
<text x="57.8" y="166.1" transform="rotate(-90 57.8 166.1)">A7</text>
<text x="60.4" y="166.1" transform="rotate(-90 60.4 166.1)">A6</text>
<text x="62.9" y="166.1" transform="rotate(-90 62.9 166.1)">A5</text>
<text x="65.4" y="166.1" transform="rotate(-90 65.4 166.1)">A4</text>
<text x="68" y="166.1" transform="rotate(-90 68 166.1)">A3</text>
<text x="70.5" y="166.1" transform="rotate(-90 70.5 166.1)">A2</text>
<text x="73.1" y="166.1" transform="rotate(-90 73.1 166.1)">A1</text>
<text x="75.6" y="166.1" transform="rotate(-90 75.6 166.1)">A0</text>
<text x="83.2" y="166.1" transform="rotate(-90 83.2 166.1)">D7</text>
<text x="85.8" y="166.1" transform="rotate(-90 85.8 166.1)">D6</text>
<text x="88.3" y="166.1" transform="rotate(-90 88.3 166.1)">D5</text>
<text x="90.8" y="166.1" transform="rotate(-90 90.8 166.1)">D4</text>
<text x="93.4" y="166.1" transform="rotate(-90 93.4 166.1)">D3</text>
<text x="95.9" y="166.1" transform="rotate(-90 95.9 166.1)">D2</text>
<text x="98.5" y="166.1" transform="rotate(-90 98.5 166.1)">D1</text>
<text x="101" y="166.1" transform="rotate(-90 101 166.1)">D0</text>
<text x="120.6" y="166.1" transform="rotate(-90 120.6 166.1)">~{WRITE}</text>
<text x="123.1" y="166.1" transform="rotate(-90 123.1 166.1)">~{READ}</text>
<text x="125.6" y="166.1" transform="rotate(-90 125.6 166.1)">~{EN}</text>
<text x="128.2" y="166.1" transform="rotate(-90 128.2 166.1)">A15</text>
</g>
<g font-size="1.8" fill="#a90000">
<text x="40.7" y="83.8">1</text>
<text x="49.8" y="81.2" transform="rotate(-90 49.8 81.2)">30</text>
<text x="54.9" y="81.2" transform="rotate(-90 54.9 81.2)">17</text>
<text x="57.4" y="81.2" transform="rotate(-90 57.4 81.2)">27</text>
<text x="40.7" y="86.4">2</text>
<text x="63.5" y="88.9">3</text>
<text x="113.3" y="89.1" transform="rotate(-90 113.3 89.1)">16</text>
<text x="150.1" y="89.1" transform="rotate(-90 150.1 89.1)">16</text>
<text x="185.4" y="89.1" transform="rotate(-90 185.4 89.1)">16</text>
<text x="63" y="91.4">28</text>
<text x="140.5" y="91.7">14</text>
<text x="175.8" y="91.7">14</text>
<text x="63" y="99.1">18</text>
<text x="63" y="111.8">22</text>
<text x="40.2" y="116.8">14</text>
<text x="40.2" y="119.4">15</text>
<text x="63" y="114.3">23</text>
<text x="63" y="116.8">24</text>
<text x="63" y="119.4">25</text>
<text x="113.3" y="119.1" transform="rotate(-90 113.3 119.1)">8</text>
<text x="121.9" y="114.5">9</text>
<text x="150.1" y="119.1" transform="rotate(-90 150.1 119.1)">8</text>
<text x="158.8" y="114.5">9</text>
<text x="185.4" y="119.1" transform="rotate(-90 185.4 119.1)">8</text>
<text x="194.1" y="114.5">9</text>
<text x="40.2" y="121.9">16</text>
<text x="63" y="121.9">26</text>
<text x="52.3" y="129" transform="rotate(-90 52.3 129)">4</text>
</g>
<g font-size="1.4" fill="#a90000">
<text x="228.8" y="81.3">A01</text>
<text x="228.8" y="83.8">A02</text>
<text x="249.1" y="81.3">B01</text>
<text x="249.1" y="83.8">B02</text>
<text x="228.8" y="86.4">A03</text>
<text x="228.8" y="88.9">A04</text>
<text x="249.1" y="86.4">B03</text>
<text x="249.1" y="88.9">B04</text>
<text x="228.8" y="91.4">A05</text>
<text x="228.8" y="94">A06</text>
<text x="249.1" y="91.4">B05</text>
<text x="249.1" y="94">B06</text>
<text x="228.8" y="96.5">A07</text>
<text x="228.8" y="99.1">A08</text>
<text x="228.8" y="101.6">A09</text>
<text x="249.1" y="96.5">B07</text>
<text x="249.1" y="99.1">B08</text>
<text x="249.1" y="101.6">B09</text>
<text x="228.8" y="104.1">A10</text>
<text x="228.8" y="106.7">A11</text>
<text x="249.1" y="104.1">B10</text>
<text x="249.1" y="106.7">B11</text>
<text x="228.8" y="109.2">A12</text>
<text x="228.8" y="111.8">A13</text>
<text x="249.1" y="109.2">B12</text>
<text x="249.1" y="111.8">B13</text>
<text x="228.8" y="114.3">A14</text>
<text x="228.8" y="116.8">A15</text>
<text x="228.8" y="119.4">A16</text>
<text x="249.1" y="114.3">B14</text>
<text x="249.1" y="116.8">B15</text>
<text x="249.1" y="119.4">B16</text>
<text x="228.8" y="121.9">A17</text>
<text x="228.8" y="124.5">A18</text>
<text x="249.1" y="121.9">B17</text>
<text x="249.1" y="124.5">B18</text>
</g>
<g font-size="1.4" fill="#006464">
<text x="233.7" y="82">A01</text>
<text x="244.3" y="82">B01</text>
<text x="233.7" y="84.6">A02</text>
<text x="233.7" y="87.1">A03</text>
<text x="233.7" y="89.7">A04</text>
<text x="244.3" y="84.6">B02</text>
<text x="244.3" y="87.1">B03</text>
<text x="244.3" y="89.7">B04</text>
<text x="233.7" y="92.2">A05</text>
<text x="233.7" y="94.7">A06</text>
<text x="244.3" y="92.2">B05</text>
<text x="244.3" y="94.7">B06</text>
<text x="233.7" y="97.3">A07</text>
<text x="233.7" y="99.8">A08</text>
<text x="244.3" y="97.3">B07</text>
<text x="244.3" y="99.8">B08</text>
<text x="233.7" y="102.4">A09</text>
<text x="233.7" y="104.9">A10</text>
<text x="233.7" y="107.4">A11</text>
<text x="244.3" y="102.4">B09</text>
<text x="244.3" y="104.9">B10</text>
<text x="244.3" y="107.4">B11</text>
<text x="233.7" y="110">A12</text>
<text x="233.7" y="112.5">A13</text>
<text x="244.3" y="110">B12</text>
<text x="244.3" y="112.5">B13</text>
<text x="233.7" y="115.1">A14</text>
<text x="233.7" y="117.6">A15</text>
<text x="244.3" y="115.1">B14</text>
<text x="244.3" y="117.6">B15</text>
<text x="233.7" y="120.1">A16</text>
<text x="233.7" y="122.7">A17</text>
<text x="233.7" y="125.2">A18</text>
<text x="244.3" y="120.1">B16</text>
<text x="244.3" y="122.7">B17</text>
<text x="244.3" y="125.2">B18</text>
</g>
</svg>
